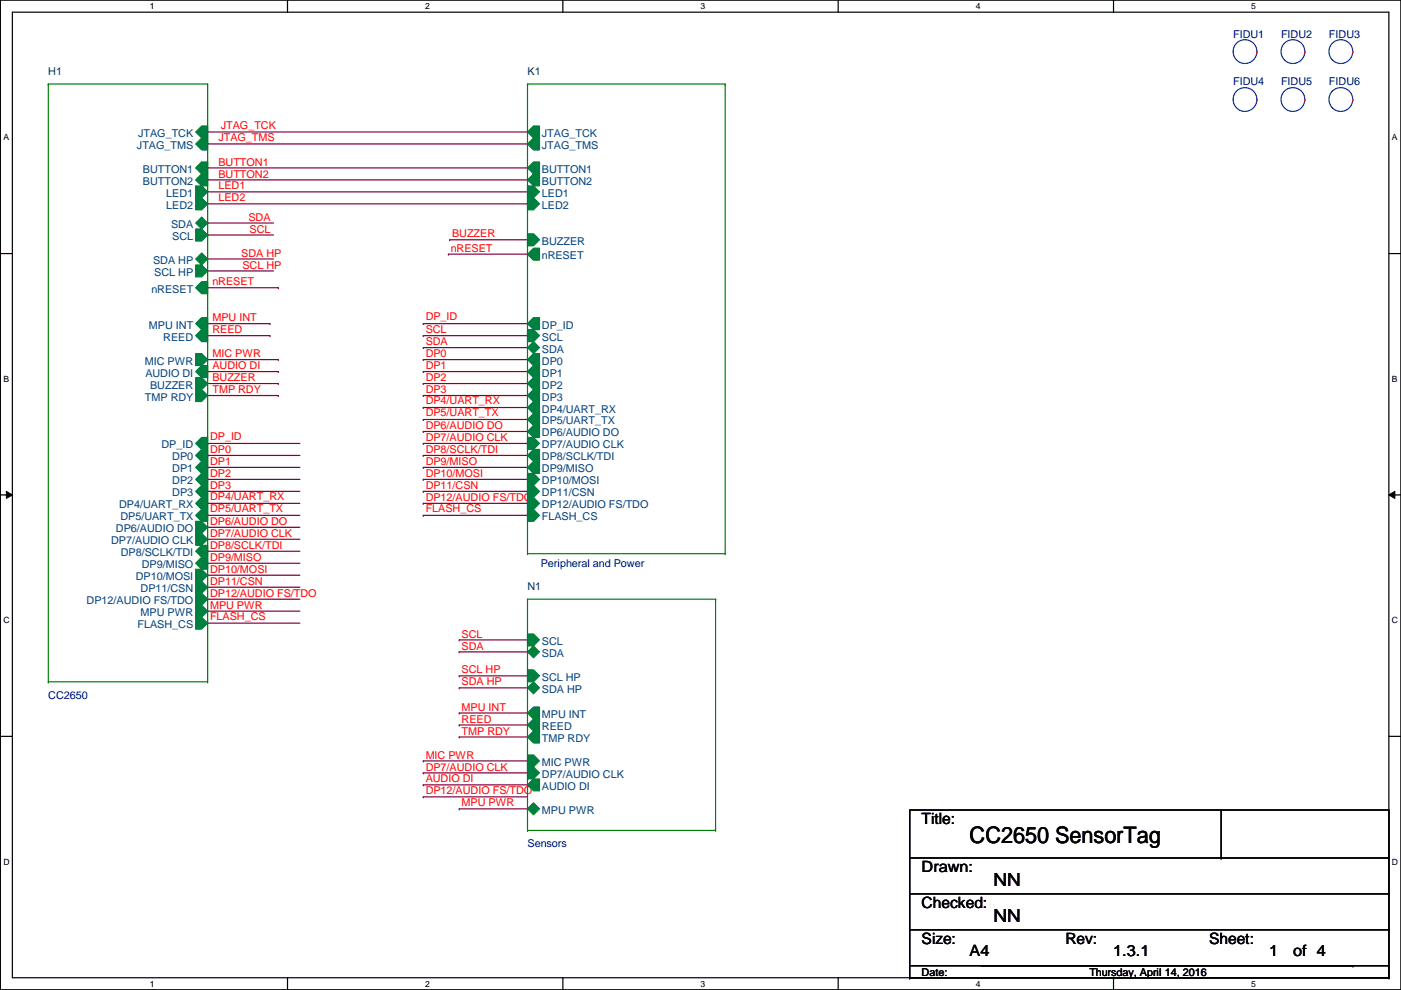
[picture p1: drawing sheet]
<svg xmlns="http://www.w3.org/2000/svg" width="297mm" height="210mm" viewBox="0 0 297 210" stroke-linecap="round" stroke-linejoin="round" font-family="sans-serif">
<path d="M.1 0h296.9v209.8h-296.9zM2.6 2.6h291.9v204.7h-291.9z" fill="none" stroke="#000" stroke-width=".25"/>
<g fill="#fff">
<path d="M31.8 .3h1v2h-1z"/>
<path d="M31.8 207.6h1v1.9h-1z"/>
</g>
<path d="M61 0v2.6M61 207.3v2.5" fill="none" stroke="#000" stroke-width=".25"/>
<g fill="#fff">
<path d="M90.1 .3h1v2h-1z"/>
<path d="M90.1 207.6h1v1.9h-1z"/>
</g>
<path d="M119.3 0v2.6M119.3 207.3v2.5" fill="none" stroke="#000" stroke-width=".25"/>
<g fill="#fff">
<path d="M148.5 .3h1v2h-1z"/>
<path d="M148.5 207.6h1v1.9h-1z"/>
</g>
<path d="M177.7 0v2.6M177.7 207.3v2.5" fill="none" stroke="#000" stroke-width=".25"/>
<g fill="#fff">
<path d="M206.9 .3h1v2h-1z"/>
<path d="M206.9 207.6h1v1.9h-1z"/>
</g>
<path d="M236.1 0v2.6M236.1 207.3v2.5" fill="none" stroke="#000" stroke-width=".25"/>
<g fill="#fff">
<path d="M265.3 .3h.9v2h-.9z"/>
<path d="M265.3 207.6h.9v1.9h-.9z"/>
<path d="M.7 28.2h1.2v1.9h-1.2z"/>
<path d="M295.1 28.2h1.2v1.9h-1.2z"/>
<path d="M.7 79.3h1.2v2h-1.2z"/>
<path d="M295.1 79.3h1.2v2h-1.2z"/>
</g>
<path d="M.1 53.8h2.5M294.5 53.8h2.5" fill="none" stroke="#000" stroke-width=".25"/>
<g fill="#fff">
<path d="M.7 130.5h1.3v2h-1.3z"/>
<path d="M295.1 130.5h1.3v2h-1.3z"/>
</g>
<path d="M.1 104.9h2.5M294.5 104.9h2.5" fill="none" stroke="#000" stroke-width=".25"/>
<path d="M1.4 104.2l1.2 .7-1.2 .8zM294.5 104.9l1.2-.7v1.5z" fill="#000"/>
<path d="M1.4 104.2l1.2 .7-1.2 .8zM294.5 104.9l1.2-.7v1.5z" fill="none" stroke="#000" stroke-width=".21"/>
<g fill="#fff">
<path d="M.7 181.7h1.3v2h-1.3z"/>
<path d="M295.1 181.7h1.3v2h-1.3z"/>
</g>
<g fill="none" stroke="#000" stroke-width=".25">
<path d="M.1 156.1h2.5M294.5 156.1h2.5M192.9 171.7h101.6v33.1h-101.6zM258.9 171.7v10.2M192.9 181.9h101.6M192.9 189.5h101.6M192.9 197.1h101.6M258.9 181.9h.1M294.5 181.9h.1M294.5 189.5h.1M294.5 197.1h.1M192.9 207.3h.1"/>
<path d="M192.9 204.8v2.5M192.9 207.3h101.6M208.1 204.8h78.7M286.8 204.8h.1M294.5 207.3h.1M294.5 204.8h.1M294.5 204.8v2.5"/>
</g>
<g fill="none" stroke="#800040" stroke-width=".25">
<path d="M44 28h67.8M44 30.5h67.8M44 35.6h67.8M44 38.1h67.8M111.8 28h.1M111.8 30.5h.1M111.8 35.6h.1M111.8 38.1h.1M44 47.3h.1M44 49.8h.1M44 54.9h.1M44 57.4h.1"/>
<path d="M44 40.7h67.8M44 47.3h14M44 49.8h14M44 54.9h14M44 57.4h14M44 43.2h67.8M95.1 53.9h.1M95.1 53.9h16.7M95.3 50.8h.1M95.3 50.8h16.5M111.8 40.7h.1M111.8 43.2h.1"/>
<path d="M44 68.6h13.2M44 71.2h13.2M44 76.2h15M44 78.8h15M44 61h15M57.2 68.6h.1M57.2 71.2h.1M59 61h.1M59 78.8h.1M59 76.2h.1M89.7 68.6h.1M89.7 71.2h.1"/>
<path d="M89.7 73.7h.1M89.7 76.2h.1M89.7 78.8h.1M89.7 68.6h22.1M89.7 71.2h22.1M89.7 73.7h22.1M89.7 76.2h22.1M89.7 78.8h22.1M44 94h.1M44 96.6h.1M44 99.1h.1M44 94h19.6"/>
<path d="M44 81.3h15M44 83.9h15M44 96.6h19.6M44 99.1h19.6M59 81.3h.1M59 83.9h.1M89.7 91.5h.1M89.7 94h.1M89.7 81.3h.1M89.7 83.9h.1M89.7 86.4h.1M89.7 88.9h.1"/>
<path d="M89.7 96.6h.1M89.7 99.1h.1M89.7 91.5h22.1M89.7 94h22.1M89.7 81.3h22.1M89.7 83.9h22.1M89.7 86.4h22.1M89.7 88.9h22.1M89.7 96.6h22.1M89.7 99.1h22.1M44 111.8h.1M44 114.3h.1"/>
<path d="M44 101.6h.1M44 104.2h.1M44 106.7h.1M44 109.3h.1M44 116.9h.1M44 119.4h.1M44 101.6h19.6M44 104.2h19.6M44 106.7h19.6M44 111.8h19.6M44 114.3h19.6M44 109.3h19.6"/>
<path d="M44 116.9h19.6M44 119.4h19.6M89.7 101.6h.1M89.7 104.2h.1M89.7 106.7h.1M89.7 109.3h.1M89.7 101.6h22.1M89.7 104.2h22.1M89.7 106.7h22.1M89.7 109.3h22.1M44 122h.1M44 124.5h.1"/>
<path d="M44 127h.1M44 129.6h.1M44 132.1h.1M44 122h19.6M44 124.5h19.6M44 127h19.6M44 129.6h19.6M44 132.1h19.6M97.4 135.7h.1M97.4 138.2h.1M97.4 135.7h14.4M97.4 138.2h14.4"/>
<path d="M97.4 143.3h.1M97.4 145.8h.1M97.4 151.2h.1M97.4 153.7h.1M97.4 156.3h.1M97.4 143.3h14.4M97.4 145.8h14.4M97.4 151.2h14.4M97.4 153.7h14.4M97.4 156.3h14.4M89.7 161.3h.1M89.7 166.4h.1"/>
<path d="M89.7 163.9h.1M89.7 169h.1M89.7 161.3h22.1M89.7 166.4h22.1M89.7 163.9h22.1M89.7 169h22.1M97.4 171.5h.1M97.4 171.5h14.4"/>
</g>
<circle cx="284.3" cy="21.1" r="2.52" fill="none" stroke="#00f" stroke-width=".25"/>
<path d="M286.8 21.1h.1" fill="none" stroke="#f00" stroke-width=".25"/>
<path d="M111.8 134.4h1.3l1.3 1.3-1.3 1.2h-1.3z" fill-rule="evenodd" fill="#008040"/>
<path d="M111.8 134.4h1.3l1.3 1.3-1.3 1.2h-1.3z" fill="none" stroke="#008040" stroke-width=".25"/>
<path d="M111.8 138.2l1.3-1.3 1.3 1.3-1.3 1.3z" fill="#008040"/>
<path d="M111.8 138.2l1.3-1.3 1.3 1.3-1.3 1.3z" fill="none" stroke="#008040" stroke-width=".25"/>
<path d="M111.8 160.1h1.3l1.3 1.2-1.3 1.3h-1.3z" fill-rule="evenodd" fill="#008040"/>
<path d="M111.8 160.1h1.3l1.3 1.2-1.3 1.3h-1.3z" fill="none" stroke="#008040" stroke-width=".25"/>
<path d="M111.8 145.8l1.3-1.2 1.3 1.2-1.3 1.3z" fill="#008040"/>
<path d="M111.8 145.8l1.3-1.2 1.3 1.2-1.3 1.3z" fill="none" stroke="#008040" stroke-width=".25"/>
<path d="M111.8 142h1.3l1.3 1.3-1.3 1.3h-1.3z" fill-rule="evenodd" fill="#008040"/>
<path d="M111.8 142h1.3l1.3 1.3-1.3 1.3h-1.3z" fill="none" stroke="#008040" stroke-width=".25"/>
<path d="M111.8 171.5l1.3-1.3 1.3 1.3-1.3 1.3z" fill="#008040"/>
<path d="M111.8 171.5l1.3-1.3 1.3 1.3-1.3 1.3z" fill="none" stroke="#008040" stroke-width=".25"/>
<path d="M111.8 151.2l1.3-1.3h1.3v2.5h-1.3z" fill-rule="evenodd" fill="#008040"/>
<path d="M111.8 151.2l1.3-1.3h1.3v2.5h-1.3z" fill="none" stroke="#008040" stroke-width=".25"/>
<path d="M111.8 166.4l1.3-1.3h1.3v2.6h-1.3z" fill-rule="evenodd" fill="#008040"/>
<path d="M111.8 166.4l1.3-1.3h1.3v2.6h-1.3z" fill="none" stroke="#008040" stroke-width=".25"/>
<path d="M111.8 153.7l1.3-1.3h1.3v2.6h-1.3z" fill-rule="evenodd" fill="#008040"/>
<path d="M111.8 153.7l1.3-1.3h1.3v2.6h-1.3z" fill="none" stroke="#008040" stroke-width=".25"/>
<path d="M111.8 162.6h1.3l1.3 1.3-1.3 1.2h-1.3z" fill-rule="evenodd" fill="#008040"/>
<path d="M111.8 162.6h1.3l1.3 1.3-1.3 1.2h-1.3z" fill="none" stroke="#008040" stroke-width=".25"/>
<path d="M111.8 156.3l1.3-1.3h1.3v2.5h-1.3z" fill-rule="evenodd" fill="#008040"/>
<path d="M111.8 156.3l1.3-1.3h1.3v2.5h-1.3z" fill="none" stroke="#008040" stroke-width=".25"/>
<path d="M111.8 127h.1M111.8 127h39.9M111.8 127v49.1M151.7 127h.1M151.7 127v49.1M111.8 176.1h.1M111.8 176.1h39.9M151.7 176.1h.1" fill="none" stroke="#008000" stroke-width=".25"/>
<circle cx="284.3" cy="10.9" r="2.52" fill="none" stroke="#00f" stroke-width=".25"/>
<path d="M286.8 11h.1" fill="none" stroke="#f00" stroke-width=".25"/>
<path d="M41.5 48.6h1.3l1.2 1.2-1.2 1.3h-1.3z" fill-rule="evenodd" fill="#008040"/>
<path d="M41.5 48.6h1.3l1.2 1.2-1.2 1.3h-1.3z" fill="none" stroke="#008040" stroke-width=".25"/>
<path d="M42.8 46l1.2 1.3-1.2 1.3-1.3-1.3z" fill="#008040"/>
<path d="M42.8 46l1.2 1.3-1.2 1.3-1.3-1.3z" fill="none" stroke="#008040" stroke-width=".25"/>
<path d="M42.8 53.6l1.2 1.3-1.2 1.3-1.3-1.3z" fill="#008040"/>
<path d="M42.8 53.6l1.2 1.3-1.2 1.3-1.3-1.3z" fill="none" stroke="#008040" stroke-width=".25"/>
<path d="M41.5 56.2h1.3l1.2 1.2-1.2 1.3h-1.3z" fill-rule="evenodd" fill="#008040"/>
<path d="M41.5 56.2h1.3l1.2 1.2-1.2 1.3h-1.3z" fill="none" stroke="#008040" stroke-width=".25"/>
<path d="M41.5 75h1.3l1.2 1.2-1.2 1.3h-1.3z" fill-rule="evenodd" fill="#008040"/>
<path d="M41.5 75h1.3l1.2 1.2-1.2 1.3h-1.3z" fill="none" stroke="#008040" stroke-width=".25"/>
<path d="M42.8 26.7h1.2v2.6h-1.2l-1.3-1.3z" fill-rule="evenodd" fill="#008040"/>
<path d="M42.8 26.7h1.2v2.6h-1.2l-1.3-1.3z" fill="none" stroke="#008040" stroke-width=".25"/>
<path d="M42.8 29.3h1.2v2.5h-1.2l-1.3-1.3z" fill-rule="evenodd" fill="#008040"/>
<path d="M42.8 29.3h1.2v2.5h-1.2l-1.3-1.3z" fill="none" stroke="#008040" stroke-width=".25"/>
<path d="M42.8 59.7h1.2v2.6h-1.2l-1.3-1.3z" fill-rule="evenodd" fill="#008040"/>
<path d="M42.8 59.7h1.2v2.6h-1.2l-1.3-1.3z" fill="none" stroke="#008040" stroke-width=".25"/>
<path d="M41.5 130.9h1.3l1.2 1.2-1.2 1.3h-1.3z" fill-rule="evenodd" fill="#008040"/>
<path d="M41.5 130.9h1.3l1.2 1.2-1.2 1.3h-1.3z" fill="none" stroke="#008040" stroke-width=".25"/>
<path d="M42.8 34.3h1.2v2.6h-1.2l-1.3-1.3z" fill-rule="evenodd" fill="#008040"/>
<path d="M42.8 34.3h1.2v2.6h-1.2l-1.3-1.3z" fill="none" stroke="#008040" stroke-width=".25"/>
<path d="M42.8 36.9h1.2v2.5h-1.2l-1.3-1.3z" fill-rule="evenodd" fill="#008040"/>
<path d="M42.8 36.9h1.2v2.5h-1.2l-1.3-1.3z" fill="none" stroke="#008040" stroke-width=".25"/>
<path d="M41.5 39.4h1.3l1.2 1.3-1.2 1.3h-1.3z" fill-rule="evenodd" fill="#008040"/>
<path d="M41.5 39.4h1.3l1.2 1.3-1.2 1.3h-1.3z" fill="none" stroke="#008040" stroke-width=".25"/>
<path d="M41.5 42h1.3l1.2 1.2-1.2 1.3h-1.3z" fill-rule="evenodd" fill="#008040"/>
<path d="M41.5 42h1.3l1.2 1.2-1.2 1.3h-1.3z" fill="none" stroke="#008040" stroke-width=".25"/>
<path d="M42.8 95.3h1.2v2.5h-1.2l-1.3-1.2z" fill-rule="evenodd" fill="#008040"/>
<path d="M42.8 95.3h1.2v2.5h-1.2l-1.3-1.2z" fill="none" stroke="#008040" stroke-width=".25"/>
<path d="M42.8 105.5h1.2v2.5h-1.2l-1.3-1.3z" fill-rule="evenodd" fill="#008040"/>
<path d="M42.8 105.5h1.2v2.5h-1.2l-1.3-1.3z" fill="none" stroke="#008040" stroke-width=".25"/>
<path d="M42.8 97.8h1.2v2.6h-1.2l-1.3-1.3z" fill-rule="evenodd" fill="#008040"/>
<path d="M42.8 97.8h1.2v2.6h-1.2l-1.3-1.3z" fill="none" stroke="#008040" stroke-width=".25"/>
<path d="M42.8 100.4h1.2v2.5h-1.2l-1.3-1.3z" fill-rule="evenodd" fill="#008040"/>
<path d="M42.8 100.4h1.2v2.5h-1.2l-1.3-1.3z" fill="none" stroke="#008040" stroke-width=".25"/>
<path d="M42.8 102.9h1.2v2.6h-1.2l-1.3-1.3z" fill-rule="evenodd" fill="#008040"/>
<path d="M42.8 102.9h1.2v2.6h-1.2l-1.3-1.3z" fill="none" stroke="#008040" stroke-width=".25"/>
<path d="M41.5 125.8h1.3l1.2 1.2-1.2 1.3h-1.3z" fill-rule="evenodd" fill="#008040"/>
<path d="M41.5 125.8h1.3l1.2 1.2-1.2 1.3h-1.3z" fill="none" stroke="#008040" stroke-width=".25"/>
<path d="M41.5 110.5h1.3l1.2 1.3-1.2 1.3h-1.3z" fill-rule="evenodd" fill="#008040"/>
<path d="M41.5 110.5h1.3l1.2 1.3-1.2 1.3h-1.3z" fill="none" stroke="#008040" stroke-width=".25"/>
<path d="M41.5 123.2h1.3l1.2 1.3-1.2 1.3h-1.3z" fill-rule="evenodd" fill="#008040"/>
<path d="M41.5 123.2h1.3l1.2 1.3-1.2 1.3h-1.3z" fill="none" stroke="#008040" stroke-width=".25"/>
<path d="M42.8 118.2h1.2v2.5h-1.2l-1.3-1.3z" fill-rule="evenodd" fill="#008040"/>
<path d="M42.8 118.2h1.2v2.5h-1.2l-1.3-1.3z" fill="none" stroke="#008040" stroke-width=".25"/>
<path d="M42.8 108h1.2v2.5h-1.2l-1.3-1.2z" fill-rule="evenodd" fill="#008040"/>
<path d="M42.8 108h1.2v2.5h-1.2l-1.3-1.2z" fill="none" stroke="#008040" stroke-width=".25"/>
<path d="M42.8 115.6h1.2v2.6h-1.2l-1.3-1.3z" fill-rule="evenodd" fill="#008040"/>
<path d="M42.8 115.6h1.2v2.6h-1.2l-1.3-1.3z" fill="none" stroke="#008040" stroke-width=".25"/>
<path d="M41.5 120.7h1.3l1.2 1.3-1.2 1.2h-1.3z" fill-rule="evenodd" fill="#008040"/>
<path d="M41.5 120.7h1.3l1.2 1.3-1.2 1.2h-1.3z" fill="none" stroke="#008040" stroke-width=".25"/>
<path d="M41.5 113.1h1.3l1.2 1.2-1.2 1.3h-1.3z" fill-rule="evenodd" fill="#008040"/>
<path d="M41.5 113.1h1.3l1.2 1.2-1.2 1.3h-1.3z" fill="none" stroke="#008040" stroke-width=".25"/>
<path d="M42.8 77.5h1.2v2.6h-1.2l-1.3-1.3z" fill-rule="evenodd" fill="#008040"/>
<path d="M42.8 77.5h1.2v2.6h-1.2l-1.3-1.3z" fill="none" stroke="#008040" stroke-width=".25"/>
<path d="M42.8 69.9h1.2v2.5h-1.2l-1.3-1.2z" fill-rule="evenodd" fill="#008040"/>
<path d="M42.8 69.9h1.2v2.5h-1.2l-1.3-1.2z" fill="none" stroke="#008040" stroke-width=".25"/>
<path d="M42.8 67.4h1.2v2.5h-1.2l-1.3-1.3z" fill-rule="evenodd" fill="#008040"/>
<path d="M42.8 67.4h1.2v2.5h-1.2l-1.3-1.3z" fill="none" stroke="#008040" stroke-width=".25"/>
<path d="M41.5 82.6h1.3l1.2 1.3-1.2 1.2h-1.3z" fill-rule="evenodd" fill="#008040"/>
<path d="M41.5 82.6h1.3l1.2 1.3-1.2 1.2h-1.3z" fill="none" stroke="#008040" stroke-width=".25"/>
<path d="M41.5 80.1h1.3l1.2 1.2-1.2 1.3h-1.3z" fill-rule="evenodd" fill="#008040"/>
<path d="M41.5 80.1h1.3l1.2 1.2-1.2 1.3h-1.3z" fill="none" stroke="#008040" stroke-width=".25"/>
<path d="M41.5 128.3h1.3l1.2 1.3-1.2 1.3h-1.3z" fill-rule="evenodd" fill="#008040"/>
<path d="M41.5 128.3h1.3l1.2 1.3-1.2 1.3h-1.3z" fill="none" stroke="#008040" stroke-width=".25"/>
<path d="M42.8 92.8h1.2v2.5h-1.2l-1.3-1.3z" fill-rule="evenodd" fill="#008040"/>
<path d="M42.8 92.8h1.2v2.5h-1.2l-1.3-1.3z" fill="none" stroke="#008040" stroke-width=".25"/>
<path d="M10.2 17.8h.1M10.2 17.8h33.8M10.2 17.8v126.8M44 17.8h.1M44 17.8v126.8M10.2 144.6h.1M10.2 144.6h33.8M44 144.6h.1" fill="none" stroke="#008000" stroke-width=".25"/>
<g fill="none" stroke="#00f" stroke-width=".25">
<circle cx="264" cy="10.9" r="2.52"/>
<circle cx="264" cy="21.1" r="2.52"/>
<circle cx="274.1" cy="21.1" r="2.52"/>
</g>
<path d="M266.5 11h.1M266.5 21.1h.1M276.7 21.1h.1" fill="none" stroke="#f00" stroke-width=".25"/>
<path d="M111.8 35.6l1.3-1.3h1.3v2.6h-1.3z" fill-rule="evenodd" fill="#008040"/>
<path d="M111.8 35.6l1.3-1.3h1.3v2.6h-1.3z" fill="none" stroke="#008040" stroke-width=".25"/>
<path d="M111.8 28l1.3-1.3h1.3v2.6h-1.3z" fill-rule="evenodd" fill="#008040"/>
<path d="M111.8 28l1.3-1.3h1.3v2.6h-1.3z" fill="none" stroke="#008040" stroke-width=".25"/>
<path d="M111.8 30.5l1.3-1.2h1.3v2.5h-1.3z" fill-rule="evenodd" fill="#008040"/>
<path d="M111.8 30.5l1.3-1.2h1.3v2.5h-1.3z" fill="none" stroke="#008040" stroke-width=".25"/>
<path d="M111.8 38.1l1.3-1.2h1.3v2.5h-1.3z" fill-rule="evenodd" fill="#008040"/>
<path d="M111.8 38.1l1.3-1.2h1.3v2.5h-1.3z" fill="none" stroke="#008040" stroke-width=".25"/>
<path d="M111.8 53.9l1.3-1.3h1.3v2.6h-1.3z" fill-rule="evenodd" fill="#008040"/>
<path d="M111.8 53.9l1.3-1.3h1.3v2.6h-1.3z" fill="none" stroke="#008040" stroke-width=".25"/>
<path d="M111.8 69.9h1.3l1.3 1.3-1.3 1.2h-1.3z" fill-rule="evenodd" fill="#008040"/>
<path d="M111.8 69.9h1.3l1.3 1.3-1.3 1.2h-1.3z" fill="none" stroke="#008040" stroke-width=".25"/>
<path d="M111.8 73.7l1.3-1.3 1.3 1.3-1.3 1.3z" fill="#008040"/>
<path d="M111.8 73.7l1.3-1.3 1.3 1.3-1.3 1.3z" fill="none" stroke="#008040" stroke-width=".25"/>
<path d="M111.8 108h1.3l1.3 1.3-1.3 1.2h-1.3z" fill-rule="evenodd" fill="#008040"/>
<path d="M111.8 108h1.3l1.3 1.3-1.3 1.2h-1.3z" fill="none" stroke="#008040" stroke-width=".25"/>
<path d="M111.8 39.4h1.3l1.3 1.3-1.3 1.3h-1.3z" fill-rule="evenodd" fill="#008040"/>
<path d="M111.8 39.4h1.3l1.3 1.3-1.3 1.3h-1.3z" fill="none" stroke="#008040" stroke-width=".25"/>
<path d="M111.8 42h1.3l1.3 1.2-1.3 1.3h-1.3z" fill-rule="evenodd" fill="#008040"/>
<path d="M111.8 42h1.3l1.3 1.2-1.3 1.3h-1.3z" fill="none" stroke="#008040" stroke-width=".25"/>
<path d="M111.8 86.4l1.3-1.3h1.3v2.6h-1.3z" fill-rule="evenodd" fill="#008040"/>
<path d="M111.8 86.4l1.3-1.3h1.3v2.6h-1.3z" fill="none" stroke="#008040" stroke-width=".25"/>
<path d="M111.8 76.2l1.3-1.2h1.3v2.5h-1.3z" fill-rule="evenodd" fill="#008040"/>
<path d="M111.8 76.2l1.3-1.2h1.3v2.5h-1.3z" fill="none" stroke="#008040" stroke-width=".25"/>
<path d="M111.8 78.8l1.3-1.3h1.3v2.6h-1.3z" fill-rule="evenodd" fill="#008040"/>
<path d="M111.8 78.8l1.3-1.3h1.3v2.6h-1.3z" fill="none" stroke="#008040" stroke-width=".25"/>
<path d="M111.8 81.3l1.3-1.2h1.3v2.5h-1.3z" fill-rule="evenodd" fill="#008040"/>
<path d="M111.8 81.3l1.3-1.2h1.3v2.5h-1.3z" fill="none" stroke="#008040" stroke-width=".25"/>
<path d="M111.8 83.9l1.3-1.3h1.3v2.5h-1.3z" fill-rule="evenodd" fill="#008040"/>
<path d="M111.8 83.9l1.3-1.3h1.3v2.5h-1.3z" fill="none" stroke="#008040" stroke-width=".25"/>
<path d="M111.8 100.4h1.3l1.3 1.2-1.3 1.3h-1.3z" fill-rule="evenodd" fill="#008040"/>
<path d="M111.8 100.4h1.3l1.3 1.2-1.3 1.3h-1.3z" fill="none" stroke="#008040" stroke-width=".25"/>
<path d="M111.8 91.5l1.3-1.3h1.3v2.6h-1.3z" fill-rule="evenodd" fill="#008040"/>
<path d="M111.8 91.5l1.3-1.3h1.3v2.6h-1.3z" fill="none" stroke="#008040" stroke-width=".25"/>
<path d="M111.8 105.5h1.3l1.3 1.2-1.3 1.3h-1.3z" fill-rule="evenodd" fill="#008040"/>
<path d="M111.8 105.5h1.3l1.3 1.2-1.3 1.3h-1.3z" fill="none" stroke="#008040" stroke-width=".25"/>
<path d="M111.8 102.9h1.3l1.3 1.3-1.3 1.3h-1.3z" fill-rule="evenodd" fill="#008040"/>
<path d="M111.8 102.9h1.3l1.3 1.3-1.3 1.3h-1.3z" fill="none" stroke="#008040" stroke-width=".25"/>
<path d="M111.8 99.1l1.3-1.3h1.3v2.6h-1.3z" fill-rule="evenodd" fill="#008040"/>
<path d="M111.8 99.1l1.3-1.3h1.3v2.6h-1.3z" fill="none" stroke="#008040" stroke-width=".25"/>
<path d="M111.8 88.9l1.3-1.2h1.3v2.5h-1.3z" fill-rule="evenodd" fill="#008040"/>
<path d="M111.8 88.9l1.3-1.2h1.3v2.5h-1.3z" fill="none" stroke="#008040" stroke-width=".25"/>
<path d="M111.8 96.6l1.3-1.3h1.3v2.5h-1.3z" fill-rule="evenodd" fill="#008040"/>
<path d="M111.8 96.6l1.3-1.3h1.3v2.5h-1.3z" fill="none" stroke="#008040" stroke-width=".25"/>
<path d="M111.8 92.8h1.3l1.3 1.2-1.3 1.3h-1.3z" fill-rule="evenodd" fill="#008040"/>
<path d="M111.8 92.8h1.3l1.3 1.2-1.3 1.3h-1.3z" fill="none" stroke="#008040" stroke-width=".25"/>
<path d="M111.8 49.6h1.3l1.3 1.2-1.3 1.3h-1.3z" fill-rule="evenodd" fill="#008040"/>
<path d="M111.8 49.6h1.3l1.3 1.2-1.3 1.3h-1.3z" fill="none" stroke="#008040" stroke-width=".25"/>
<path d="M111.8 68.6l1.3-1.2h1.3v2.5h-1.3z" fill-rule="evenodd" fill="#008040"/>
<path d="M111.8 68.6l1.3-1.2h1.3v2.5h-1.3z" fill="none" stroke="#008040" stroke-width=".25"/>
<path d="M111.8 17.8h.1M111.8 17.8h42M111.8 17.8v99.6M153.8 17.8h.1M153.8 17.8v99.6M111.8 117.4h.1M111.8 117.4h42M153.8 117.4h.1" fill="none" stroke="#008000" stroke-width=".25"/>
<circle cx="274.1" cy="10.9" r="2.52" fill="none" stroke="#00f" stroke-width=".25"/>
<path d="M276.7 11h.1" fill="none" stroke="#f00" stroke-width=".25"/>
<text font-size="4.8" x="205.6" y="178.6">CC2650 SensorTag</text>
<g font-size="3.8">
<text x="210.6" y="187.8">NN</text>
<text x="210.6" y="195.5">NN</text>
</g>
<g font-size="3.3">
<text x="195.4" y="174.7">Title:</text>
<text x="195.4" y="184.9">Drawn:</text>
<text x="195.4" y="192.5">Checked:</text>
<text x="195.4" y="200.1">Size:</text>
<text x="205.6" y="202.6">A4</text>
<text x="225.9" y="200.1">Rev:</text>
<text x="236" y="202.6">1.3.1</text>
<text x="256.4" y="200.1">Sheet:</text>
<text x="269.1" y="202.6">1</text>
<text x="274.1" y="202.6">of 4</text>
</g>
<g font-size="2.3" fill="#000080">
<text x="261.4" y="8">FIDU1</text>
<text x="271.6" y="8">FIDU2</text>
<text x="281.8" y="8">FIDU3</text>
<text x="261.4" y="18.1">FIDU4</text>
<text x="271.6" y="18.1">FIDU5</text>
<text x="281.8" y="18.1">FIDU6</text>
<text x="114.6" y="120.2">Peripheral and Power</text>
<text x="10.2" y="148.2">CC2650</text>
<text x="111.8" y="179.7">Sensors</text>
</g>
<g font-size="2.3" fill="#004040">
<text x="10.2" y="15.8">H1</text>
<text x="111.8" y="15.8">K1</text>
<text x="111.8" y="125.1">N1</text>
</g>
<g font-size="2.3" fill="#004080">
<text x="29.3" y="29">JTAG_TCK</text>
<text x="114.9" y="29">JTAG_TCK</text>
<text x="29" y="31.6">JTAG_TMS</text>
<text x="114.9" y="31.6">JTAG_TMS</text>
<text x="30.3" y="36.7">BUTTON1</text>
<text x="30.3" y="39.2">BUTTON2</text>
<text x="35.3" y="41.7">LED1</text>
<text x="114.9" y="36.7">BUTTON1</text>
<text x="114.9" y="39.2">BUTTON2</text>
<text x="114.9" y="41.7">LED1</text>
<text x="35.3" y="44.3">LED2</text>
<text x="114.9" y="44.3">LED2</text>
<text x="36.3" y="48.3">SDA</text>
<text x="36.5" y="50.9">SCL</text>
<text x="114.9" y="51.9">BUZZER</text>
<text x="32.5" y="56">SDA HP</text>
<text x="32.7" y="58.5">SCL HP</text>
<text x="114.9" y="54.9">nRESET</text>
<text x="32.1" y="62.1">nRESET</text>
<text x="31.6" y="69.7">MPU INT</text>
<text x="114.9" y="69.7">DP_ID</text>
<text x="30.7" y="77.3">MIC PWR</text>
<text x="34.6" y="72.2">REED</text>
<text x="114.9" y="72.2">SCL</text>
<text x="114.9" y="74.8">SDA</text>
<text x="114.9" y="77.3">DP0</text>
<text x="30.8" y="79.8">AUDIO DI</text>
<text x="31.8" y="82.4">BUZZER</text>
<text x="114.9" y="79.8">DP1</text>
<text x="114.9" y="82.4">DP2</text>
<text x="30.7" y="84.9">TMP RDY</text>
<text x="114.9" y="87.5">DP4/UART_RX</text>
<text x="114.9" y="84.9">DP3</text>
<text x="34.2" y="95.1">DP_ID</text>
<text x="114.9" y="92.5">DP6/AUDIO DO</text>
<text x="114.9" y="90">DP5/UART_TX</text>
<text x="114.9" y="95.1">DP7/AUDIO CLK</text>
<text x="36.5" y="97.6">DP0</text>
<text x="36.5" y="100.2">DP1</text>
<text x="114.9" y="100.2">DP9/MISO</text>
<text x="114.9" y="97.6">DP8/SCLK/TDI</text>
<text x="25.3" y="107.8">DP4/UART_RX</text>
<text x="36.5" y="102.7">DP2</text>
<text x="36.5" y="105.2">DP3</text>
<text x="114.9" y="102.7">DP10/MOSI</text>
<text x="114.9" y="107.8">DP12/AUDIO FS/TDO</text>
<text x="114.9" y="105.2">DP11/CSN</text>
<text x="24.6" y="112.9">DP6/AUDIO DO</text>
<text x="25.5" y="110.3">DP5/UART_TX</text>
<text x="114.9" y="110.3">FLASH_CS</text>
<text x="23.6" y="115.4">DP7/AUDIO CLK</text>
<text x="25.6" y="117.9">DP8/SCLK/TDI</text>
<text x="28.8" y="123">DP10/MOSI</text>
<text x="29.8" y="125.6">DP11/CSN</text>
<text x="30.1" y="120.5">DP9/MISO</text>
<text x="18.4" y="128.1">DP12/AUDIO FS/TDO</text>
<text x="29.8" y="130.6">MPU PWR</text>
<text x="29.2" y="133.2">FLASH_CS</text>
<text x="114.9" y="136.7">SCL</text>
<text x="114.9" y="139.3">SDA</text>
<text x="114.9" y="146.9">SDA HP</text>
<text x="114.9" y="144.4">SCL HP</text>
<text x="114.9" y="152.2">MPU INT</text>
<text x="114.9" y="154.8">REED</text>
<text x="114.9" y="157.3">TMP RDY</text>
<text x="114.9" y="162.4">MIC PWR</text>
<text x="114.9" y="167.5">AUDIO DI</text>
<text x="114.9" y="164.9">DP7/AUDIO CLK</text>
<text x="114.9" y="172.6">MPU PWR</text>
</g>
<g font-size="2.3" fill="#f00">
<text x="46.3" y="29.8">JTAG_TMS</text>
<text x="46.8" y="27.3">JTAG_TCK</text>
<text x="46.3" y="35.1">BUTTON1</text>
<text x="46.3" y="37.6">BUTTON2</text>
<text x="46.3" y="40.2">LED1</text>
<text x="46.3" y="42.7">LED2</text>
<text x="52.7" y="46.8">SDA</text>
<text x="52.9" y="49.3">SCL</text>
<text x="95.6" y="53.4">nRESET</text>
<text x="95.8" y="50.3">BUZZER</text>
<text x="51.1" y="54.4">SDA HP</text>
<text x="51.4" y="56.9">SCL HP</text>
<text x="45" y="60.5">nRESET</text>
<text x="45" y="68.1">MPU INT</text>
<text x="45" y="70.7">REED</text>
<text x="90.3" y="67.9">DP_ID</text>
<text x="90.3" y="70.7">SCL</text>
<text x="45" y="75.7">MIC PWR</text>
<text x="90.3" y="73.2">SDA</text>
<text x="90.3" y="75.7">DP0</text>
<text x="45" y="78.3">AUDIO DI</text>
<text x="45" y="80.8">BUZZER</text>
<text x="45" y="83.4">TMP RDY</text>
<text x="90.3" y="78.3">DP1</text>
<text x="90.3" y="80.8">DP2</text>
<text x="90.3" y="83.4">DP3</text>
<text x="90.3" y="85.7">DP4/UART_RX</text>
<text x="90.3" y="88.2">DP5/UART_TX</text>
<text x="44.5" y="93.3">DP_ID</text>
<text x="90.3" y="91">DP6/AUDIO DO</text>
<text x="90.3" y="93.5">DP7/AUDIO CLK</text>
<text x="44.5" y="96.1">DP0</text>
<text x="44.5" y="98.6">DP1</text>
<text x="44.5" y="101.1">DP2</text>
<text x="90.3" y="96.1">DP8/SCLK/TDI</text>
<text x="90.3" y="98.6">DP9/MISO</text>
<text x="90.3" y="101.1">DP10/MOSI</text>
<text x="44.5" y="103.7">DP3</text>
<text x="44.5" y="106">DP4/UART_RX</text>
<text x="90.3" y="103.7">DP11/CSN</text>
<text x="90.3" y="106.2">DP12/AUDIO FS/TDO</text>
<text x="44.5" y="111.3">DP6/AUDIO DO</text>
<text x="44.5" y="113.8">DP7/AUDIO CLK</text>
<text x="44.5" y="108.5">DP5/UART_TX</text>
<text x="90.3" y="108.5">FLASH_CS</text>
<text x="44.5" y="116.4">DP8/SCLK/TDI</text>
<text x="44.5" y="118.9">DP9/MISO</text>
<text x="44.5" y="121.5">DP10/MOSI</text>
<text x="44.5" y="124">DP11/CSN</text>
<text x="44.5" y="126.5">DP12/AUDIO FS/TDO</text>
<text x="44.5" y="129.1">MPU PWR</text>
<text x="44.5" y="131.4">FLASH_CS</text>
<text x="97.9" y="135.2">SCL</text>
<text x="97.9" y="137.7">SDA</text>
<text x="97.9" y="142.8">SCL HP</text>
<text x="97.9" y="145.3">SDA HP</text>
<text x="97.9" y="150.7">MPU INT</text>
<text x="97.9" y="153.2">REED</text>
<text x="97.9" y="155.7">TMP RDY</text>
<text x="90.3" y="160.8">MIC PWR</text>
<text x="90.3" y="165.9">AUDIO DI</text>
<text x="90.3" y="163.4">DP7/AUDIO CLK</text>
<text x="90.3" y="168.4">DP12/AUDIO FS/TDO</text>
<text x="97.9" y="171">MPU PWR</text>
</g>
<g font-size="2.3">
<text x="195.4" y="206.8">Date:</text>
<text x="231" y="206.8">Thursday, April 14, 2016</text>
</g>
<g font-size="1.8">
<text x="31.8" y="1.9">1</text>
<text x="90.1" y="1.9">2</text>
<text x="148.5" y="1.9">3</text>
<text x="206.9" y="1.9">4</text>
<text x="265.3" y="1.9">5</text>
<text x=".7" y="29.8">A</text>
<text x="295.1" y="29.8">A</text>
<text x=".7" y="80.9">B</text>
<text x="295.1" y="80.9">B</text>
<text x=".7" y="132.1">C</text>
<text x="295.1" y="132.1">C</text>
<text x=".7" y="183.3">D</text>
<text x="295.1" y="183.3">D</text>
<text x="31.8" y="209.2">1</text>
<text x="90.1" y="209.2">2</text>
<text x="148.5" y="209.2">3</text>
<text x="206.9" y="209.2">4</text>
<text x="265.3" y="209.2">5</text>
</g>
</svg>
